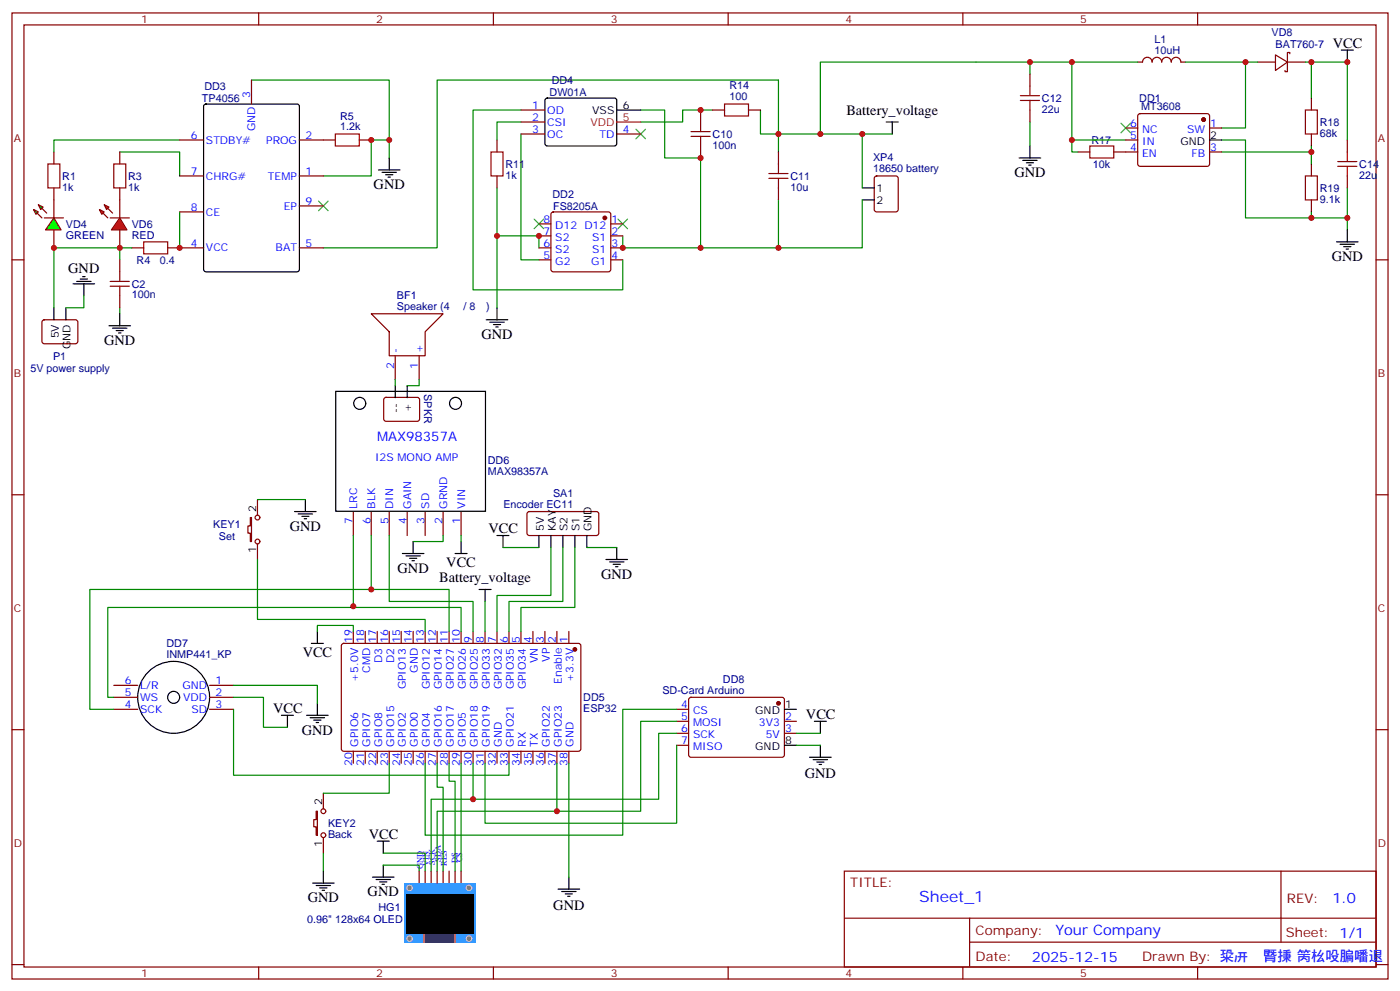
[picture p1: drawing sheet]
<svg xmlns="http://www.w3.org/2000/svg" width="412mm" height="292mm" viewBox="0 0 412 292" stroke-linecap="round" stroke-linejoin="round" font-family="sans-serif">
<g fill="none" stroke="#870000" stroke-width=".35">
<path d="M3.5 3.8h405.4v284.3h-405.4zM7.1 7.3h398.2v277.3h-398.2zM76.2 3.8v3.5M145.3 3.8v3.5M214.5 3.8v3.5M283.6 3.8v3.5M352.8 3.8v3.5M3.5 76.5h3.6M405.3 76.5h3.6M3.5 145.6h3.6M405.3 145.6h3.6M100.8 189.6l.4-.2h69.5l.4 .7-.1 30.6-.6 .4h-69.4l-.5-.7v-30.3z"/>
<path d="M104.1 185.8v3.6M107.6 185.8v3.6M111.1 185.8v3.6M114.7 185.8v3.6M118.2 185.8v3.6M121.7 185.8v3.6M125.2 185.8v3.6M128.8 185.8v3.6M132.3 185.8v3.6M135.8 185.8v3.6M139.3 185.8v3.6M142.9 185.8v3.6"/>
<path d="M146.4 185.8v3.6M149.9 185.8v3.6M153.5 185.8v3.6M157 185.8v3.6M160.5 185.8v3.6M164 185.8v3.6M167.6 185.8v3.6M3.5 214.8h3.6M405.3 214.8h3.6M104.1 221.1v3.5M107.6 221.1v3.5M111.1 221.1v3.5"/>
<path d="M114.7 221.1v3.5M118.2 221.1v3.5M121.7 221.1v3.5M125.2 221.1v3.5M128.8 221.1v3.5M132.3 221.1v3.5M135.8 221.1v3.5M139.3 221.1v3.5M142.9 221.1v3.5M146.4 221.1v3.5M149.9 221.1v3.5M153.5 221.1v3.5"/>
<path d="M157 221.1v3.5M160.5 221.1v3.5M164 221.1v3.5M167.6 221.1v3.5M123.5 256.4v3.5M125.2 256.4v3.5M127 256.4v3.5M130.5 256.4v3.5M132.3 256.4v3.5M134.1 256.4v3.5M135.8 256.4v3.5M248.7 256.4h156.6v28.2h-156.6z"/>
<path d="M377.3 256.4v20.9M248.7 270.2h156.5M285.6 277.3h119.6M285.6 270.2v14.2M3.5 283.9h3.6M76.2 284.6v3.5M145.3 284.6v3.5M214.5 284.6v3.5M283.6 284.6v3.5M352.8 284.6v3.5M405.3 283.9h3.6"/>
</g>
<circle cx="169.3" cy="191.1" r=".53" fill="#870000" stroke="#870000" stroke-width=".35"/>
<path d="M118.9 259.9h21.2v17.7h-21.2z" fill="#39f"/>
<g fill="#666" stroke="#ccc" stroke-width=".35">
<circle cx="138.1" cy="276.3" r=".81"/>
<circle cx="120.6" cy="276.3" r=".81"/>
<circle cx="138.1" cy="261.3" r=".81"/>
<circle cx="120.6" cy="261.3" r=".81"/>
</g>
<path d="M124.7 274.7h9.5v2.9h-9.5z" fill="#fff"/>
<g fill="#fc0">
<path d="M133.7 274.7h.5v2.9h-.5z"/>
<path d="M124.8 274.7h.4v2.9h-.4z"/>
</g>
<path d="M125.3 274.7h8.3v2.9h-8.3z" fill="#333"/>
<path d="M119.6 263.1h19.7v11.7h-19.7z" fill="#000"/>
<g fill="none" stroke="#870000" stroke-width=".35">
<path d="M335.1 18.3h1.4a1.41 1.41 0 0 1 1.5-1.4 1.41 1.41 0 0 1 1.4 1.4 1.41 1.41 0 0 1 1.4-1.4 1.41 1.41 0 0 1 1.4 1.4 1.41 1.41 0 0 1 1.4-1.4 1.41 1.41 0 0 1 1.4 1.4 1.41 1.41 0 0 1 1.4-1.4 1.41 1.41 0 0 1 1.4 1.4h1.4M370.4 18.3h5.3M375.7 16.2l3.5 2.1-3.5 2.4zM379.2 18.3h5.3M379.9 15.8v-.3h-.7v5.6h-.7v-.4M74.1 23.6v7M153.5 32.4h7M153.5 35.9h7M153.5 39.4h7M181.7 39.4h7M206.4 32.4v3.5M209.9 32.4h3.5"/>
<path d="M220.5 32.4h3.5M303.4 21.8v3.5M303.4 32.4v3.5M331.6 37.7h3.5M335.4 33.6l.4-.2h19.8l.5 .2 .2 .5-.1 14.4-.6 .5-20-.1-.5-.6v-14.2zM356.3 37.7h3.5M386.3 28.9v3.5M386.3 39.4v3.6M15.9 44.7v3.6M15.9 55.3v8.8M35.3 44.7v3.6M35.3 55.3v3.5"/>
<path d="M52.9 41.2h7.1M52.9 51.8h7.1M88.2 41.2h10.6M88.2 51.8h7M105.8 41.2h3.6M146.4 41.2v3.5M146.4 51.8v3.5M206.4 43v3.5M229.3 44.7v3.6M229.3 55.3v3.5M257.8 52l.4-.2h5.7l.6 .4 .1 9.5-.5 .6-5.9 .1-.6-.5-.1-9.4zM317.5 44.7h3.5"/>
<path d="M328.1 44.7h7M331.6 41.2h3.5M356.3 44.7h3.5M386.3 48.3v3.5M386.3 58.8v3.6M396.9 41.2v3.5M396.9 51.8v3.5M15.9 67.7v5.3M35.3 76.5v3.5M38.8 73h3.5M49.4 73h10.6M52.9 62.4h7.1"/>
<path d="M88.2 73h7M88.2 60.6h7M158.7 73h3.6M158.7 65.9h3.6M158.7 69.4h3.6M158.7 76.5h3.6M162.5 62.6l.5-.2h16.2l.5 .2 .2 .5v16.2l-.2 .5-.5 .2h-16.2l-.5-.2-.2-.5v-16.2zM179.9 73h3.5M179.9 65.9h3.5M179.9 69.4h3.5M179.9 76.5h3.5M35.3 87.1v3.5"/>
<path d="M109.4 92.4h21.1l-5.3 5.2v7.1h-10.5v-7.1zM113.3 117.2l.4-.2h9.5l.4 .7-.1 5.9-.6 .4-9.4-.1-.5-.6v-5.6zM116.4 104.7v7.1M123.5 104.7v7.1M73.7 152.3h.4v7.1h-.4v-2.5h-.7v-2.1h.7zM75.8 147v4.6M104.1 150.6v7M109.4 150.6v7M114.7 150.6v7M119.9 150.6v7M125.2 150.6v7M130.5 150.6v7"/>
<path d="M135.8 150.6v7M155.5 150.8l.4-.2h20.1l.4 .7-.1 5.9-.6 .4h-20l-.5-.7v-5.6zM75.8 160.1v4.6M33.5 208.8h7.1M33.5 201.7h7.1M33.5 205.2h7.1M61.7 208.8h7.1M61.7 201.7h7.1M61.7 205.2h7.1M199.3 212.3h3.5M199.3 215.8h3.5M199.3 208.8h3.5"/>
<path d="M199.3 219.4h3.5M203.1 205.5l.5-.3 27 .1 .5 .7-.1 16.5-.6 .4-27.1-.1-.5-.6v-16.2zM231.1 212.3h3.5M231.1 215.8h3.5M93.1 238.8h.4v7h-.4v-2.5h-.7v-2.1h.7zM95.2 233.5v4.6M95.2 246.5v4.6M128.8 256.4v3.5"/>
<circle cx="75.8" cy="159.4" r=".71"/>
<circle cx="75.8" cy="152.3" r=".71"/>
<circle cx="95.3" cy="238.8" r=".71"/>
<circle cx="95.3" cy="245.8" r=".71"/>
</g>
<g fill="none" stroke="#000" stroke-width=".35">
<path d="M395.1 14.7h3.5M396.9 14.7v3.6M60.2 30.8l.5-.2h26.8l.6 .5 .1 48.2-.5 .7h-27l-.7-.5v-48.2zM160.7 29.1l.5-.2h20l.5 .7-.1 12.9-.6 .5-20.1-.1-.4-.6v-12.7zM181.7 32.4h7M111.5 50h6.3M112.5 50.7h4.3M113.6 51.4h2.1M114.3 52.1h.7M114.7 46.5v3.5M254 55.3h3.5M254 58.8h3.5"/>
<path d="M300.2 46.5h6.4M301.3 47.2h4.2M302.3 47.9h2.1M303 48.6h.7M303.4 43v3.5M356.3 41.2h3.5M393.7 71.2h6.3M394.8 71.9h4.2M395.8 72.6h2.1M396.5 73.3h.7M396.9 67.7v3.5M32.1 95.9h6.4"/>
<path d="M33.2 96.6h4.2M34.2 97.3h2.1M34.9 98h.7M35.3 92.4v3.5M143.2 94.1h6.4M144.3 94.8h4.2M145.3 95.5h2.2M146 96.2h.8M146.4 90.6v3.5M98.9 115.2h44.1v35.3h-44.1zM116.4 113.5v3.6M119.9 113.5v3.6"/>
<path d="M86.8 150.6h6.3M87.8 151.3h4.3M88.9 152h2.1M89.6 152.7h.7M90 147v3.6M121.7 159.4v3.5M135.8 159.4v3.5M146.4 157.6h3.5M148.2 157.6v3.5M158.7 157.6v3.5M162.3 157.6v3.5M165.8 157.6v3.5"/>
<path d="M169.3 157.6v3.5M172.9 157.6v3.5M118.5 162.9h6.4M119.6 163.6h4.2M120.6 164.3h2.2M121.4 165h.7M134.1 162.9h3.5M141.1 173.5h3.5M142.9 173.5v3.5M178.5 164.7h6.4M179.6 165.4h4.2M180.6 166.1h2.1"/>
<path d="M181.3 166.8h.7M181.7 161.1v3.6M91.7 189.4h3.5M93.5 185.8v3.6M82.9 210.5h3.5M84.7 210.5v3.6M90.3 210.5h6.4M91.4 211.2h4.2M92.4 211.9h2.1M93.1 212.7h.7M93.5 207v3.5M231.1 208.8h3.5"/>
<path d="M231.1 219.4h3.5M239.9 212.3h3.5M241.7 212.3v3.5M241.7 219.4v3.5M238.5 222.9h6.3M239.5 223.6h4.3M240.6 224.3h2.1M241.3 225h.7M92.1 259.9h6.3M95.2 256.4v3.5M109.7 258.2h6.4M110.8 258.9h4.2"/>
<path d="M111.1 247.6h3.6M111.8 259.6h2.1M112.9 247.6v3.5M112.9 254.6v3.6M167.6 258.2v3.5M93.1 260.6h4.3M94.2 261.3h2.1M94.9 262h.7M112.5 260.3h.7M164.4 261.7h6.3M165.5 262.4h4.2M166.5 263.1h2.1"/>
<path d="M167.2 263.8h.7"/>
<circle cx="106" cy="118.7" r="1.76"/>
<circle cx="134.2" cy="118.7" r="1.76"/>
<circle cx="51.2" cy="205.2" r="10.6"/>
<circle cx="51.2" cy="205.2" r="1.76"/>
</g>
<g fill="#870000" stroke="#870000" stroke-width=".35">
<circle cx="229.3" cy="207" r=".53"/>
<circle cx="354.5" cy="35.2" r=".53"/>
<circle cx="178.2" cy="64.1" r=".53"/>
</g>
<g fill="none" stroke="#008700" stroke-width=".35">
<path d="M303.4 18.3h-61.7v21.1M315.7 18.3h-12.3v3.5M335.1 18.3h-19.4v22.9h15.9M349.2 18.3h21.2M366.9 18.3v19.4h-7.1M384.5 18.3h1.8v10.6M386.3 18.3h10.6v22.9M74.1 23.6h40.6v17.6M153.5 39.4v37.1h5.2M153.5 32.4h-14.2v52.9h44.1v-8.8M153.5 35.9h-7.1v5.3M188.7 32.4h7.1v14.1h10.6v26.5"/>
<path d="M209.9 32.4h-8.8v3.5h-12.4M224 32.4v7h30v15.9M303.4 35.9v7.1M35.3 44.7h17.6v7.1M52.9 41.2h-37v3.5M114.7 46.5v-5.3h-5.3v10.6h-14.2M146.4 55.3v35.3M229.3 44.7v-21.1h-100.5v49.4h-33.6M229.3 58.8v14.2M254 58.8v14.2h-70.6v-3.6M315.7 41.2v3.5h1.8M359.8 41.2h7.1v22.9h19.4"/>
<path d="M359.8 44.7h26.5M386.3 43v5.3M396.9 55.3v8.8h-10.6v-1.7M35.3 73v3.5M52.9 62.4v10.6M146.4 69.4h12.3v3.6M396.9 64.1v3.6M35.3 90.6v1.8M116.4 111.8v1.7M123.5 111.8v1.7h-3.6M75.8 147h14.2M104.1 157.6v21.2h31.7v7"/>
<path d="M109.4 157.6v15.9h22.9v12.3M114.7 157.6v19.4h24.6v8.8M130.5 157.6v1.8h-8.8M135.8 157.6v1.8M75.8 164.7v17.6h49.4v3.5M104.1 178.4v.4h-72.4v26.4h1.8M109.4 173.5h-82.9v35.3h7M142.9 177v8.8M148.2 161.1h10.5M162.3 161.1v14.2h-15.9v10.5M165.8 161.1v15.9h-15.9v8.8M169.3 161.1v17.7h-15.8v7"/>
<path d="M172.9 161.1h8.8M93.5 185.8v-1.7h10.6v1.7M68.8 205.2h8.8v8.9h7.1M68.8 201.7h24.7v5.3M68.8 208.8v19.4h81.1v-3.6M199.3 208.8h-15.9v37h-58.2v-21.2M199.3 212.3h-10.6v26.5h-24.7M199.3 219.4v22.9h-56.4v-17.7M199.3 215.8h-5.3v19.4h-54.7M234.6 215.8h7.1M234.6 219.4h7.1M114.7 224.6v8.9h-19.5"/>
<path d="M128.8 224.6v7.1h1.7v24.7M132.3 224.6v5.3h1.8v26.5M135.8 224.6v31.8M139.3 224.6v10.6h-12.3v21.2M164 224.6v14.2h-35.2v17.6M167.6 224.6v33.6M95.2 251.1v5.3M112.9 251.1h12.3v5.3M112.9 254.6h10.6v1.8"/>
</g>
<g fill="none" stroke="#a10000" stroke-width=".35">
<path d="M98.8 39.4h7v3.6h-7zM203.6 38.7h5.6M206.4 35.9v2.8M213.4 30.6h7.1v3.5h-7.1zM300.6 29.6h5.6M300.6 28.2h5.6M303.4 25.3v2.9M303.4 29.6v2.8M384.5 32.4h3.6v7h-3.6zM14.1 48.3h3.5v7h-3.5zM33.5 48.3h3.5v7h-3.5zM144.6 44.7h3.6v7.1h-3.6z"/>
<path d="M203.6 40.1h5.6M206.4 40.1v2.9M226.5 52.5h5.6M226.5 51.1h5.6M229.3 48.3v2.8M229.3 52.5v2.8M321 43h7.1v3.5h-7.1zM384.5 51.8h3.6v7h-3.6zM394.1 49h5.6M394.1 47.6h5.6M396.9 44.7v2.9M396.9 49v2.8"/>
<path d="M42.3 71.2h7.1v3.5h-7.1zM32.5 84.2h5.6M32.5 82.8h5.6M35.3 80v2.8M35.3 84.2v2.9"/>
</g>
<path d="M187.3 38l2.8 2.9M190.1 38l-2.8 2.9M330.2 36.3l2.8 2.8M333 36.3l-2.8 2.8M93.8 59.2l2.9 2.8M96.7 59.2l-2.9 2.8M157.3 64.5l2.9 2.8M160.2 64.5l-2.9 2.8M182 64.5l2.9 2.8M184.9 64.5l-2.9 2.8" fill="none" stroke="#3c3" stroke-width=".35"/>
<path d="M181.7 35.9h7" fill="none" stroke="#f00" stroke-width=".35"/>
<g fill="#0f0" stroke="#870000" stroke-width=".35">
<path d="M11.3 60.3l1.4 .7-.7 .7z"/>
<path d="M9.9 61.7l1.4 .7-.7 .7z"/>
</g>
<g fill="#870000" stroke="#870000" stroke-width=".35">
<path d="M12.3 61.3l1.5 1.4z"/>
<path d="M10.9 62.7l1.4 1.4z"/>
</g>
<path d="M13.1 64.1h5.6z" fill="#f00" stroke="#870000" stroke-width=".35"/>
<path d="M15.9 64.1l2.1 3.6h-4.6z" fill="#0f0" stroke="#870000" stroke-width=".35"/>
<g fill="#f00" stroke="#870000" stroke-width=".35">
<path d="M35.3 64.1l2.1 3.6h-4.6z"/>
<path d="M32.5 64.1h5.6z"/>
</g>
<g fill="#870000" stroke="#870000" stroke-width=".35">
<path d="M30.3 62.7l1.4 1.4z"/>
<path d="M31.7 61.3l1.5 1.4z"/>
</g>
<g fill="#f00" stroke="#870000" stroke-width=".35">
<path d="M29.3 61.7l1.4 .7-.7 .7z"/>
<path d="M30.7 60.3l1.4 .7-.7 .7z"/>
</g>
<path d="M35.3 58.8v5.3M35.3 67.7v5.3M12.6 94.3l.5-.2 9.4 .1 .4 .6v5.9l-.7 .5-9.4-.1-.5-.6v-5.7z" fill="none" stroke="#870000" stroke-width=".35"/>
<path d="M254 39.4h8.8M38.8 73h-22.9v17.6M24.7 87.1v3.5h-5.3" fill="none" stroke="#008700" stroke-width=".35"/>
<path d="M261.1 35.9h3.5M262.8 35.9v3.5M15.9 90.6v3.5M19.4 90.6v3.5M21.5 83.5h6.4M22.6 82.8h4.2M23.6 82.1h2.2M24.3 81.4h.7M24.7 83.5v3.6" fill="none" stroke="#000" stroke-width=".35"/>
<g fill="#c00">
<circle cx="104.1" cy="178.4" r=".88"/>
<circle cx="109.4" cy="173.5" r=".88"/>
<circle cx="164" cy="238.8" r=".88"/>
<circle cx="139.3" cy="235.2" r=".88"/>
<circle cx="241.7" cy="39.4" r=".88"/>
<circle cx="206.4" cy="73" r=".88"/>
<circle cx="229.3" cy="73" r=".88"/>
<circle cx="386.3" cy="18.3" r=".88"/>
<circle cx="386.3" cy="64.1" r=".88"/>
<circle cx="386.3" cy="44.7" r=".88"/>
<circle cx="52.9" cy="73" r=".88"/>
<circle cx="315.7" cy="41.2" r=".88"/>
<circle cx="396.9" cy="64.1" r=".88"/>
<circle cx="303.4" cy="18.3" r=".88"/>
<circle cx="315.7" cy="18.3" r=".88"/>
<circle cx="366.9" cy="18.3" r=".88"/>
<circle cx="229.3" cy="39.4" r=".88"/>
<circle cx="114.7" cy="41.2" r=".88"/>
<circle cx="109.4" cy="41.2" r=".88"/>
<circle cx="206.4" cy="32.4" r=".88"/>
<circle cx="206.4" cy="46.5" r=".88"/>
<circle cx="183.4" cy="73" r=".88"/>
<circle cx="158.8" cy="69.4" r=".88"/>
<circle cx="146.4" cy="69.4" r=".88"/>
<circle cx="396.9" cy="18.3" r=".88"/>
<circle cx="35.3" cy="73" r=".88"/>
<circle cx="15.9" cy="73" r=".88"/>
<circle cx="254" cy="39.4" r=".88"/>
</g>
<text font-size="4.6" fill="#00f" x="270.8" y="265.4">Sheet_1</text>
<g font-size="4.2">
<text x="392.6" y="14">VCC</text>
<text x="249.3" y="33.8">Battery_voltage</text>
<text x="298.8" y="52.1">GND</text>
<text x="110.1" y="55.7">GND</text>
<text x="392.3" y="76.8">GND</text>
<text x="20.1" y="80.4">GND</text>
<text x="30.7" y="101.5">GND</text>
<text x="141.8" y="99.8">GND</text>
<text x="85.4" y="156.2">GND</text>
<text x="143.9" y="156.9">VCC</text>
<text x="131.5" y="166.9">VCC</text>
<text x="117.1" y="168.6">GND</text>
<text x="129.4" y="171.4">Battery_voltage</text>
<text x="177.1" y="170.3">GND</text>
<text x="89.2" y="193.3">VCC</text>
<text x="80.4" y="209.8">VCC</text>
<text x="237.4" y="211.6">VCC</text>
<text x="88.9" y="216.2">GND</text>
<text x="237.1" y="229">GND</text>
<text x="108.7" y="246.9">VCC</text>
<text x="108.3" y="263.8">GND</text>
<text x="90.7" y="265.6">GND</text>
<text x="163" y="267.8">GND</text>
</g>
<g font-size="4.2" fill="#00f">
<text x="392.5" y="265.7">1.0</text>
<text x="310.9" y="275.2">Your Company</text>
<text x="304" y="283">2025-12-15</text>
</g>
<text font-size="3.9" fill="#00f" x="111.1" y="129.8">MAX98357A</text>
<g font-size="3.9" fill="#800">
<text x="250.5" y="261">TITLE:</text>
<text x="379.1" y="265.7">REV:</text>
<text x="287.4" y="275.2">Company:</text>
<text x="378.7" y="275.8">Sheet: 1/1</text>
<text x="287.4" y="282.9">Date:</text>
<text x="336.4" y="282.9">Drawn By: 䊄㕃⑇䐴㨀 䇤㭃吺䐔噃退</text>
</g>
<g font-size="3.2" fill="#800">
<text x="41.6" y="6.8">1</text>
<text x="110.8" y="6.8">2</text>
<text x="179.9" y="6.8">3</text>
<text x="249.1" y="6.8">4</text>
<text x="318.2" y="6.8">5</text>
<text x="4.1" y="41.9">A</text>
<text x="405.9" y="41.9">A</text>
<text x="4.1" y="111.1">B</text>
<text x="405.9" y="111.1">B</text>
<text x="4.1" y="180.2">C</text>
<text x="405.9" y="180.2">C</text>
<text x="4.1" y="249.3">D</text>
<text x="405.9" y="249.3">D</text>
<text x="41.6" y="287.6">1</text>
<text x="110.8" y="287.6">2</text>
<text x="179.9" y="287.6">3</text>
<text x="249.1" y="287.6">4</text>
<text x="318.2" y="287.6">5</text>
</g>
<g font-size="3.2" fill="#000080">
<text x="374.6" y="10.6">VD8</text>
<text x="340.1" y="15.8">10uH</text>
<text x="340.1" y="12.6">L1</text>
<text x="375.8" y="14.2">BAT760-7</text>
<text x="60.2" y="26.5">DD3</text>
<text x="161.9" y="28.2">DW01A</text>
<text x="162.5" y="24.7">DD4</text>
<text x="214.9" y="29.6">100</text>
<text x="214.9" y="26.3">R14</text>
<text x="335.6" y="30">DD1</text>
<text x="59.5" y="30">TP4056</text>
<text x="100.2" y="35.2">R5</text>
<text x="306.9" y="33.2">22u</text>
<text x="306.9" y="30">C12</text>
<text x="336.2" y="32.4">MT3608</text>
<text x="100.2" y="38.4">1.2k</text>
<text x="209.9" y="40.6">C10</text>
<text x="388.8" y="40.2">68k</text>
<text x="388.8" y="37.1">R18</text>
<text x="209.9" y="43.7">100n</text>
<text x="257.2" y="47.5">XP4</text>
<text x="321.5" y="42.3">R17</text>
<text x="18.3" y="53">R1</text>
<text x="37.7" y="53">R3</text>
<text x="148.9" y="52.6">1k</text>
<text x="148.9" y="49.4">R11</text>
<text x="232.8" y="52.9">C11</text>
<text x="257.2" y="50.7">18650 battery</text>
<text x="321.9" y="49.4">10k</text>
<text x="400.4" y="52.6">22u</text>
<text x="400.4" y="49.4">C14</text>
<text x="18.3" y="56.1">1k</text>
<text x="37.7" y="56.1">1k</text>
<text x="162.8" y="58.2">DD2</text>
<text x="232.8" y="56.1">10u</text>
<text x="388.8" y="59.6">9.1k</text>
<text x="388.8" y="56.5">R19</text>
<text x="162.9" y="61.8">FS8205A</text>
<text x="19.4" y="70.2">GREEN</text>
<text x="19.4" y="67.1">VD4</text>
<text x="38.8" y="70.2">RED</text>
<text x="38.8" y="67.1">VD6</text>
<text x="40.2" y="77.6">R4</text>
<text x="47.1" y="77.6">0.4</text>
<text x="38.8" y="87.8">100n</text>
<text x="38.8" y="84.7">C2</text>
<text x="116.9" y="88.1">BF1</text>
<text x="116.9" y="91.3">Speaker (4</text>
<text x="136.5" y="91.3">/ 8</text>
<text x="143.2" y="91.3">)</text>
<text x="15.6" y="105.9">P1</text>
<text x="8.9" y="109.4">5V power supply</text>
<text x="124.9" y="116" transform="rotate(90 124.9 116)">SPKR</text>
<text x="143.7" y="136.7">DD6</text>
<text x="143.7" y="139.9">MAX98357A</text>
<text x="148.3" y="149.5">Encoder EC11</text>
<text x="162.9" y="146.4">SA1</text>
<text x="62.8" y="155.3">KEY1</text>
<text x="64.5" y="158.8">Set</text>
<text x="49.1" y="190.4">DD7</text>
<text x="49.1" y="193.6">INMP441_KP</text>
<text x="212.9" y="201">DD8</text>
<text x="171.8" y="209.6">ESP32</text>
<text x="171.8" y="206.4">DD5</text>
<text x="195.1" y="204.2">SD-Card Arduino</text>
<text x="96.7" y="243.3">KEY2</text>
<text x="96.7" y="246.5">Back</text>
<text x="111.5" y="268.1">HG1</text>
<text x="90.5" y="271.6">0.96&quot; 128x64 OLED</text>
</g>
<g font-size="3.2" fill="#00f">
<text x="73.7" y="28.9" transform="rotate(-90 73.7 28.9)">3</text>
<text x="156.7" y="32">1</text>
<text x="156.7" y="35.6">2</text>
<text x="161.2" y="33.4">OD</text>
<text x="56.2" y="40.9">6</text>
<text x="75.1" y="38.6" transform="rotate(-90 75.1 38.6)">GND</text>
<text x="90" y="40.9">2</text>
<text x="156.7" y="39.1">3</text>
<text x="161.2" y="37">CSI</text>
<text x="161.2" y="40.5">OC</text>
<text x="176.6" y="40.5">TD</text>
<text x="183.4" y="39.1">4</text>
<text x="332.9" y="40.9">5</text>
<text x="332.9" y="37.3">6</text>
<text x="336.4" y="39.1">NC</text>
<text x="349.7" y="39.1">SW</text>
<text x="356.5" y="37.3">1</text>
<text x="60.7" y="42.3">STDBY#</text>
<text x="78.4" y="42.3">PROG</text>
<text x="332.9" y="44.4">4</text>
<text x="336.4" y="46.1">EN</text>
<text x="336.4" y="42.6">IN</text>
<text x="351" y="46.1">FB</text>
<text x="356.5" y="44.4">3</text>
<text x="56.2" y="51.4">7</text>
<text x="60.7" y="52.8">CHRG#</text>
<text x="78.9" y="52.8">TEMP</text>
<text x="90" y="51.4">1</text>
<text x="56.2" y="62">8</text>
<text x="60.7" y="63.4">CE</text>
<text x="83.6" y="61.7">EP</text>
<text x="90" y="60.3">9</text>
<text x="160.1" y="65.5">8</text>
<text x="180.1" y="65.5">1</text>
<text x="160.1" y="69.1">7</text>
<text x="163.6" y="70.8">S2</text>
<text x="163.6" y="67.3">D12 D12</text>
<text x="174.4" y="70.8">S1</text>
<text x="180.1" y="69.1">2</text>
<text x="56.2" y="72.6">4</text>
<text x="60.7" y="74">VCC</text>
<text x="81.2" y="74">BAT</text>
<text x="90" y="72.6">5</text>
<text x="160.1" y="76.1">5</text>
<text x="160.1" y="72.6">6</text>
<text x="163.6" y="77.9">G2</text>
<text x="163.6" y="74.4">S2</text>
<text x="174.1" y="77.9">G1</text>
<text x="174.4" y="74.4">S1</text>
<text x="180.1" y="72.6">3</text>
<text x="180.1" y="76.1">4</text>
<text x="117.5" y="104" transform="rotate(-90 117.5 104)">-</text>
<text x="124.5" y="104" transform="rotate(-90 124.5 104)">+</text>
<text x="116.1" y="108.5" transform="rotate(-90 116.1 108.5)">2</text>
<text x="123.1" y="108.5" transform="rotate(-90 123.1 108.5)">1</text>
<text x="110.5" y="135.7">I2S MONO AMP</text>
<text x="105.3" y="149.8" transform="rotate(-90 105.3 149.8)">LRC</text>
<text x="110.5" y="149.8" transform="rotate(-90 110.5 149.8)">BLK</text>
<text x="115.8" y="149.8" transform="rotate(-90 115.8 149.8)">DIN</text>
<text x="121.1" y="149.8" transform="rotate(-90 121.1 149.8)">GAIN</text>
<text x="126.4" y="149.8" transform="rotate(-90 126.4 149.8)">SD</text>
<text x="131.7" y="149.8" transform="rotate(-90 131.7 149.8)">GRND</text>
<text x="137" y="149.8" transform="rotate(-90 137 149.8)">VIN</text>
<text x="103.8" y="154.2" transform="rotate(-90 103.8 154.2)">7</text>
<text x="109.1" y="154.2" transform="rotate(-90 109.1 154.2)">6</text>
<text x="114.4" y="154.2" transform="rotate(-90 114.4 154.2)">5</text>
<text x="119.7" y="154.2" transform="rotate(-90 119.7 154.2)">4</text>
<text x="125" y="154.2" transform="rotate(-90 125 154.2)">3</text>
<text x="130.3" y="154.2" transform="rotate(-90 130.3 154.2)">2</text>
<text x="135.6" y="154.2" transform="rotate(-90 135.6 154.2)">1</text>
<text x="103.7" y="189.2" transform="rotate(-90 103.7 189.2)">19</text>
<text x="107.2" y="189.2" transform="rotate(-90 107.2 189.2)">18</text>
<text x="110.8" y="189.2" transform="rotate(-90 110.8 189.2)">17</text>
<text x="114.3" y="189.2" transform="rotate(-90 114.3 189.2)">16</text>
<text x="117.8" y="189.2" transform="rotate(-90 117.8 189.2)">15</text>
<text x="121.4" y="189.2" transform="rotate(-90 121.4 189.2)">14</text>
<text x="124.9" y="189.2" transform="rotate(-90 124.9 189.2)">13</text>
<text x="128.4" y="189.2" transform="rotate(-90 128.4 189.2)">12</text>
<text x="131.9" y="189.2" transform="rotate(-90 131.9 189.2)">11</text>
<text x="135.5" y="189.2" transform="rotate(-90 135.5 189.2)">10</text>
<text x="139" y="189.2" transform="rotate(-90 139 189.2)">9</text>
<text x="142.5" y="189.2" transform="rotate(-90 142.5 189.2)">8</text>
<text x="146" y="189.2" transform="rotate(-90 146 189.2)">7</text>
<text x="149.6" y="189.2" transform="rotate(-90 149.6 189.2)">6</text>
<text x="153.1" y="189.2" transform="rotate(-90 153.1 189.2)">5</text>
<text x="156.6" y="189.2" transform="rotate(-90 156.6 189.2)">4</text>
<text x="160.2" y="189.2" transform="rotate(-90 160.2 189.2)">3</text>
<text x="163.7" y="189.2" transform="rotate(-90 163.7 189.2)">2</text>
<text x="167.2" y="189.2" transform="rotate(-90 167.2 189.2)">1</text>
<text x="112.5" y="195.1" transform="rotate(-90 112.5 195.1)">D3</text>
<text x="116.1" y="195.1" transform="rotate(-90 116.1 195.1)">D2</text>
<text x="123.1" y="198" transform="rotate(-90 123.1 198)">GND</text>
<text x="158.4" y="195.2" transform="rotate(-90 158.4 195.2)">VN</text>
<text x="161.9" y="194.8" transform="rotate(-90 161.9 194.8)">VP</text>
<text x="36.8" y="201.4">6</text>
<text x="41.3" y="202.8">L/R</text>
<text x="53.7" y="202.8">GND</text>
<text x="63.5" y="201.4">1</text>
<text x="105.5" y="200.6" transform="rotate(-90 105.5 200.6)">+5.0V</text>
<text x="109" y="198" transform="rotate(-90 109 198)">CMD</text>
<text x="119.6" y="202.9" transform="rotate(-90 119.6 202.9)">GPIO13</text>
<text x="126.6" y="202.9" transform="rotate(-90 126.6 202.9)">GPIO12</text>
<text x="130.2" y="202.9" transform="rotate(-90 130.2 202.9)">GPIO14</text>
<text x="133.7" y="202.9" transform="rotate(-90 133.7 202.9)">GPIO27</text>
<text x="137.2" y="202.9" transform="rotate(-90 137.2 202.9)">GPIO26</text>
<text x="140.8" y="202.9" transform="rotate(-90 140.8 202.9)">GPIO25</text>
<text x="144.3" y="202.9" transform="rotate(-90 144.3 202.9)">GPIO33</text>
<text x="147.8" y="202.9" transform="rotate(-90 147.8 202.9)">GPIO32</text>
<text x="151.3" y="202.9" transform="rotate(-90 151.3 202.9)">GPIO35</text>
<text x="154.9" y="202.9" transform="rotate(-90 154.9 202.9)">GPIO34</text>
<text x="165.5" y="201.3" transform="rotate(-90 165.5 201.3)">Enable</text>
<text x="169" y="200.6" transform="rotate(-90 169 200.6)">+3.3V</text>
<text x="36.8" y="208.4">4</text>
<text x="36.8" y="204.9">5</text>
<text x="41.3" y="209.8">SCK</text>
<text x="41.3" y="206.3">WS</text>
<text x="54" y="206.3">VDD</text>
<text x="56.4" y="209.8">SD</text>
<text x="63.5" y="204.9">2</text>
<text x="63.5" y="208.4">3</text>
<text x="200.7" y="208.4">4</text>
<text x="200.7" y="211.9">5</text>
<text x="200.7" y="215.5">6</text>
<text x="204.2" y="210.2">CS</text>
<text x="204.2" y="213.7">MOSI</text>
<text x="223.6" y="213.7">3V3</text>
<text x="231.2" y="211.9">2</text>
<text x="231.2" y="215.5">3</text>
<text x="105.5" y="219.8" transform="rotate(-90 105.5 219.8)">GPIO6</text>
<text x="109" y="219.8" transform="rotate(-90 109 219.8)">GPIO7</text>
<text x="112.5" y="219.8" transform="rotate(-90 112.5 219.8)">GPIO8</text>
<text x="116.1" y="219.8" transform="rotate(-90 116.1 219.8)">GPIO15</text>
<text x="119.6" y="219.8" transform="rotate(-90 119.6 219.8)">GPIO2</text>
<text x="123.1" y="219.8" transform="rotate(-90 123.1 219.8)">GPIO0</text>
<text x="126.6" y="219.8" transform="rotate(-90 126.6 219.8)">GPIO4</text>
<text x="130.2" y="219.8" transform="rotate(-90 130.2 219.8)">GPIO16</text>
<text x="133.7" y="219.8" transform="rotate(-90 133.7 219.8)">GPIO17</text>
<text x="137.2" y="219.8" transform="rotate(-90 137.2 219.8)">GPIO5</text>
<text x="140.8" y="219.8" transform="rotate(-90 140.8 219.8)">GPIO18</text>
<text x="144.3" y="219.8" transform="rotate(-90 144.3 219.8)">GPIO19</text>
<text x="147.8" y="219.8" transform="rotate(-90 147.8 219.8)">GND</text>
<text x="151.3" y="219.8" transform="rotate(-90 151.3 219.8)">GPIO21</text>
<text x="154.9" y="219.8" transform="rotate(-90 154.9 219.8)">RX</text>
<text x="158.4" y="219.8" transform="rotate(-90 158.4 219.8)">TX</text>
<text x="161.9" y="219.8" transform="rotate(-90 161.9 219.8)">GPIO22</text>
<text x="165.5" y="219.8" transform="rotate(-90 165.5 219.8)">GPIO23</text>
<text x="169" y="219.8" transform="rotate(-90 169 219.8)">GND</text>
<text x="200.7" y="219">7</text>
<text x="204.2" y="217.2">SCK</text>
<text x="204.2" y="220.8">MISO</text>
<text x="225.6" y="217.2">5V</text>
<text x="103.7" y="225.3" transform="rotate(-90 103.7 225.3)">20</text>
<text x="107.2" y="225.3" transform="rotate(-90 107.2 225.3)">21</text>
<text x="110.8" y="225.3" transform="rotate(-90 110.8 225.3)">22</text>
<text x="114.3" y="225.3" transform="rotate(-90 114.3 225.3)">23</text>
<text x="117.8" y="225.3" transform="rotate(-90 117.8 225.3)">24</text>
<text x="121.4" y="225.3" transform="rotate(-90 121.4 225.3)">25</text>
<text x="124.9" y="225.3" transform="rotate(-90 124.9 225.3)">26</text>
<text x="128.4" y="225.3" transform="rotate(-90 128.4 225.3)">27</text>
<text x="131.9" y="225.3" transform="rotate(-90 131.9 225.3)">28</text>
<text x="135.5" y="225.3" transform="rotate(-90 135.5 225.3)">29</text>
<text x="139" y="225.3" transform="rotate(-90 139 225.3)">30</text>
<text x="142.5" y="225.3" transform="rotate(-90 142.5 225.3)">31</text>
<text x="146" y="225.3" transform="rotate(-90 146 225.3)">32</text>
<text x="149.6" y="225.3" transform="rotate(-90 149.6 225.3)">33</text>
<text x="153.1" y="225.3" transform="rotate(-90 153.1 225.3)">34</text>
<text x="156.6" y="225.3" transform="rotate(-90 156.6 225.3)">35</text>
<text x="160.2" y="225.3" transform="rotate(-90 160.2 225.3)">36</text>
<text x="163.7" y="225.3" transform="rotate(-90 163.7 225.3)">37</text>
<text x="167.2" y="225.3" transform="rotate(-90 167.2 225.3)">38</text>
</g>
<g font-size="3.2">
<text x="174.5" y="33.4">VSS</text>
<text x="183.4" y="32">6</text>
<text x="356.5" y="40.9">2</text>
<text x="347.7" y="42.6">GND</text>
<text x="258.2" y="56.4">1</text>
<text x="258.2" y="59.9">2</text>
<text x="17.3" y="99.6" transform="rotate(-90 17.3 99.6)">5V</text>
<text x="20.8" y="102.7" transform="rotate(-90 20.8 102.7)">GND</text>
<text x="117.6" y="121.6" transform="rotate(-90 117.6 121.6)">--</text>
<text x="121.1" y="121.3" transform="rotate(-90 121.1 121.3)">+</text>
<text x="75.5" y="150.6" transform="rotate(-90 75.5 150.6)">2</text>
<text x="160.2" y="156.3" transform="rotate(-90 160.2 156.3)">5V</text>
<text x="163.7" y="156.3" transform="rotate(-90 163.7 156.3)">KAY</text>
<text x="167.2" y="156.3" transform="rotate(-90 167.2 156.3)">S2</text>
<text x="170.7" y="156.3" transform="rotate(-90 170.7 156.3)">S1</text>
<text x="174.3" y="156.3" transform="rotate(-90 174.3 156.3)">GND</text>
<text x="75.5" y="162.8" transform="rotate(-90 75.5 162.8)">1</text>
<text x="231.2" y="208.4">1</text>
<text x="222.5" y="210.2">GND</text>
<text x="222.5" y="220.8">GND</text>
<text x="231.2" y="219">8</text>
<text x="94.9" y="237" transform="rotate(-90 94.9 237)">2</text>
<text x="94.9" y="249.2" transform="rotate(-90 94.9 249.2)">1</text>
</g>
<g font-size="3.2" fill="#f00">
<text x="183.4" y="35.6">5</text>
<text x="173.9" y="37">VDD</text>
</g>
<g font-size="2.5" fill="#00f">
<text x="124.5" y="255.7" transform="rotate(-90 124.5 255.7)">GND</text>
<text x="126.3" y="255" transform="rotate(-90 126.3 255)">VIN</text>
<text x="128.1" y="254.6" transform="rotate(-90 128.1 254.6)">SCK</text>
<text x="129.8" y="253.6" transform="rotate(-90 129.8 253.6)">SDA</text>
<text x="131.6" y="254.9" transform="rotate(-90 131.6 254.9)">RES</text>
<text x="134.8" y="253.9" transform="rotate(-90 134.8 253.9)">DS</text>
<text x="136.2" y="253.7" transform="rotate(-90 136.2 253.7)">CS</text>
</g>
</svg>
